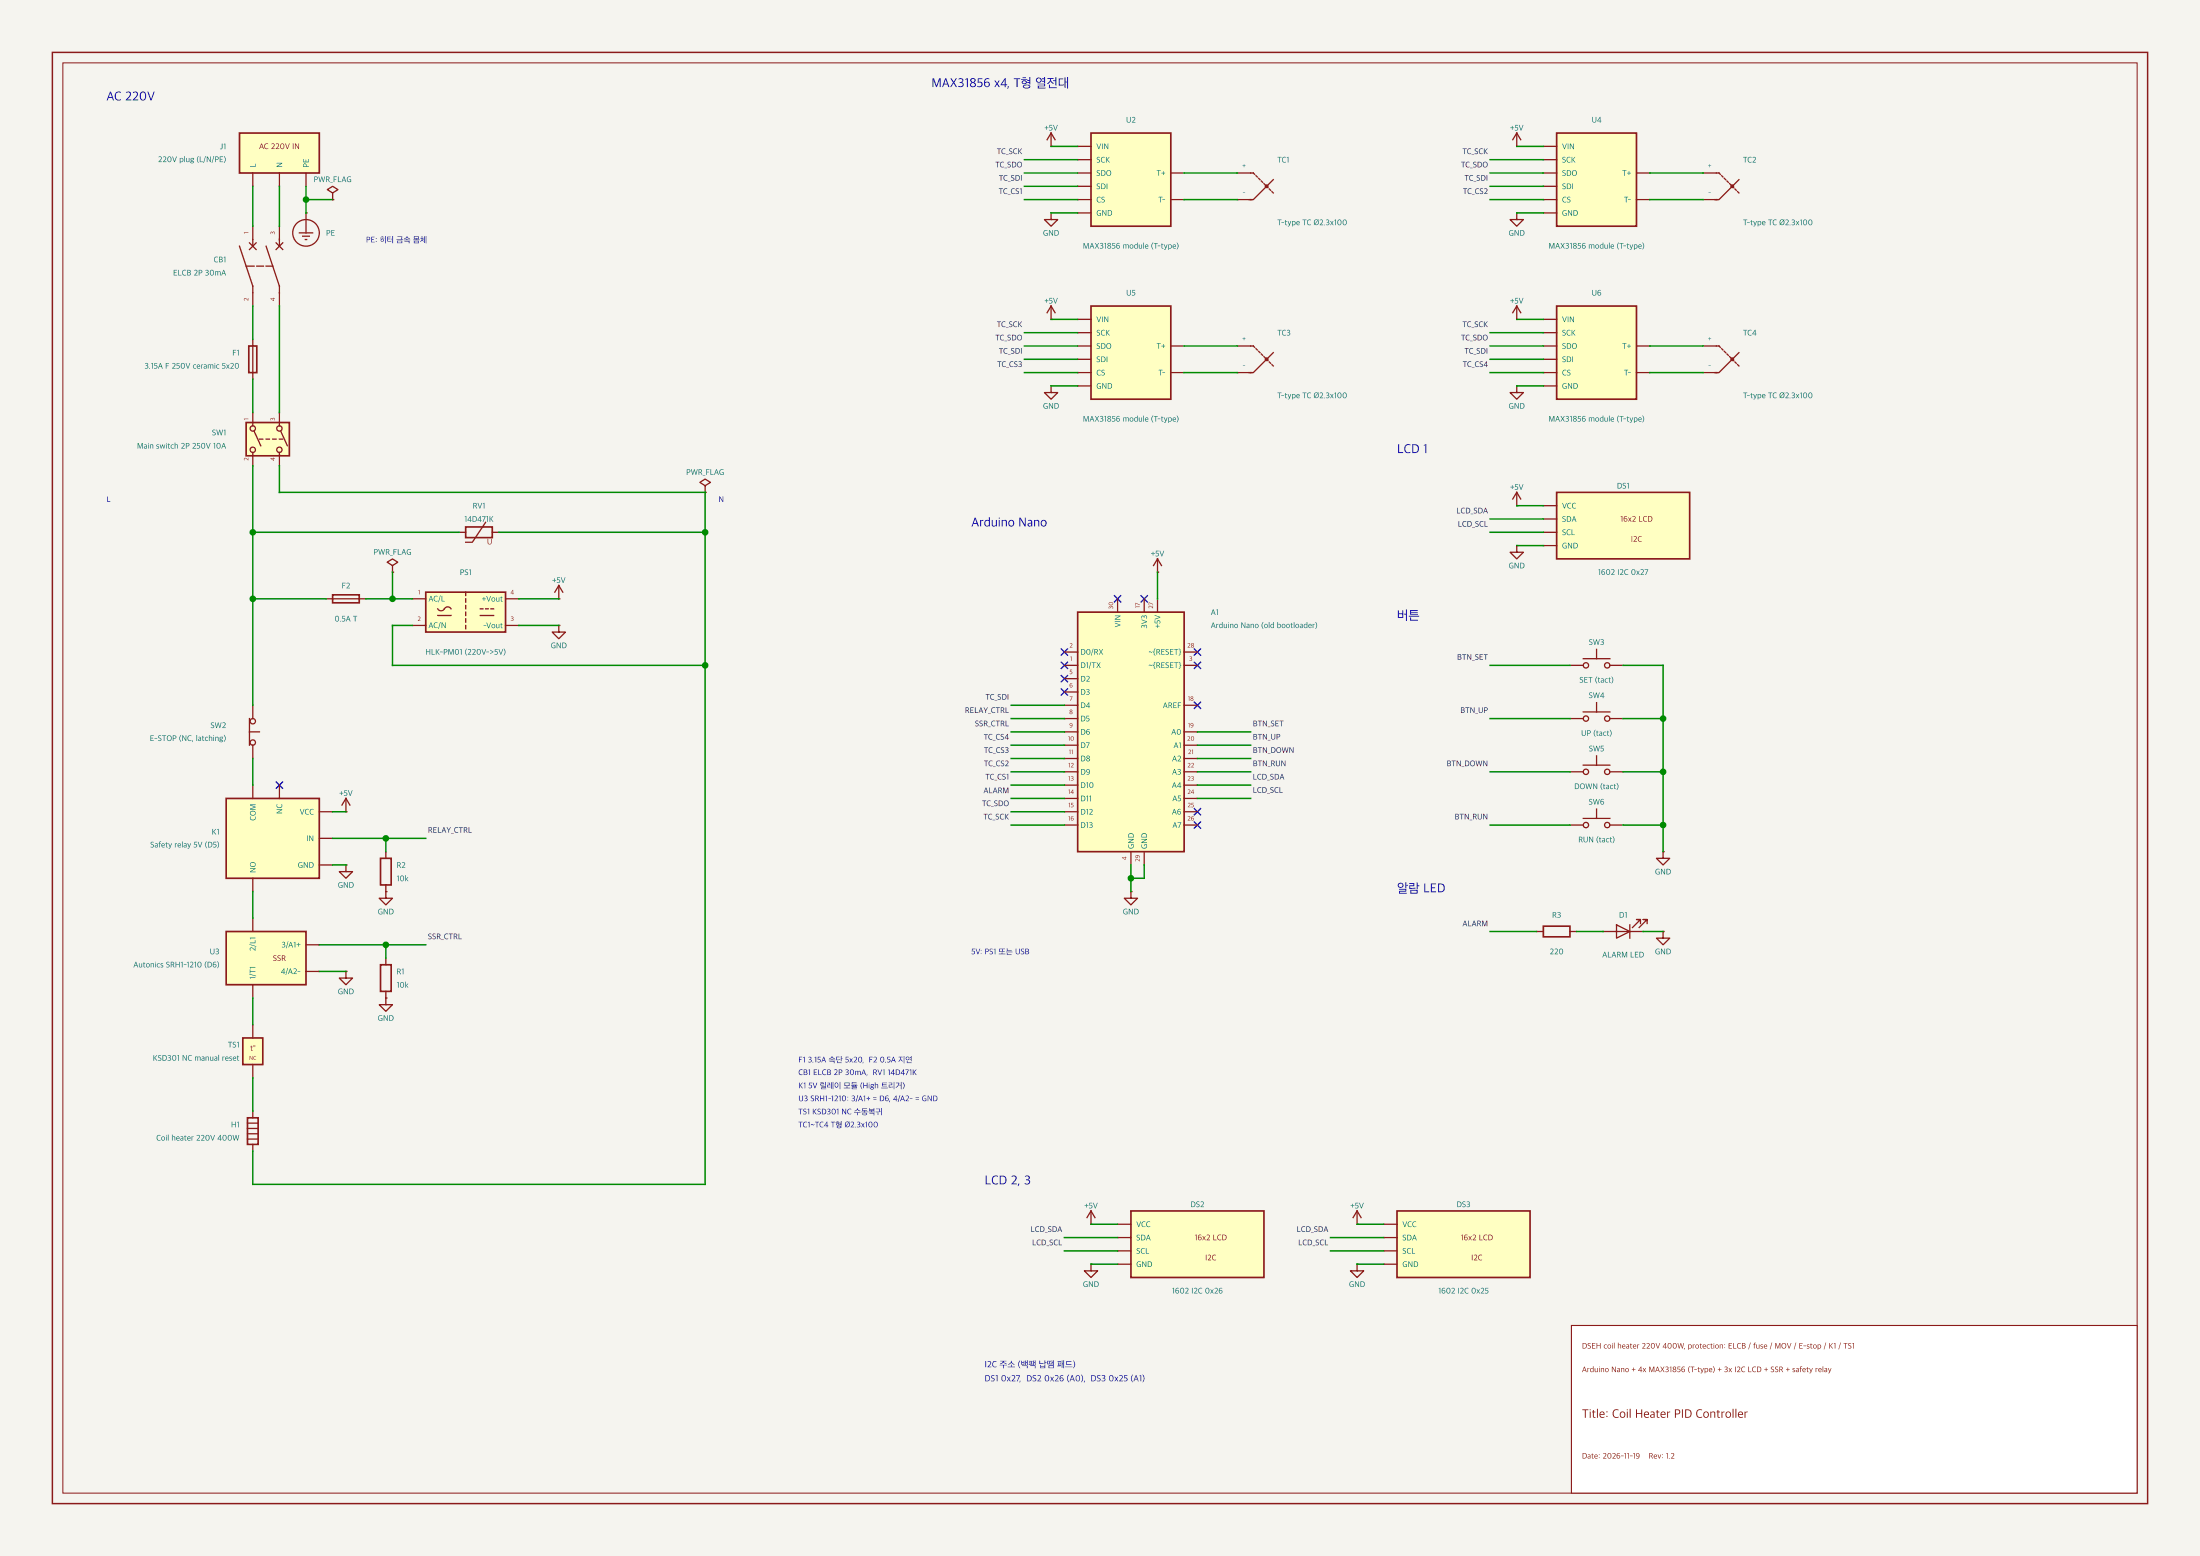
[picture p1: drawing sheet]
<svg xmlns="http://www.w3.org/2000/svg" width="420mm" height="297mm" viewBox="0 0 420 297" stroke-linecap="round" stroke-linejoin="round" font-family="sans-serif">
<path d="M0 0h420v297h-420z" fill="#f5f4ef"/>
<path d="M10 10h400v277h-400z" fill="none" stroke="#8b1a1a" stroke-width=".28"/>
<path d="M12 12h396v273h-396z" fill="none" stroke="#8b1a1a" stroke-width=".19"/>
<path d="M47 80.6h8.2v6.4h-8.2z" fill="#ffffc2" stroke="#8b1a1a" stroke-width=".32"/>
<path d="M72.6 163.8h2.1v5.1h-2.1z" fill="none" stroke="#8b1a1a" stroke-width=".32"/>
<g fill="#ffffc2" stroke="#8b1a1a" stroke-width=".32">
<path d="M45.7 25.4h15.3v7.6h-15.3z"/>
<path d="M297.2 94h25.4v12.7h-25.4z"/>
<path d="M205.7 116.8h20.4v45.8h-20.4z"/>
</g>
<path d="M88.9 100.6h5.1v2h-5.1z" fill="none" stroke="#8b1a1a" stroke-width=".32"/>
<path d="M43.2 152.4h17.8v15.2h-17.8z" fill="#ffffc2" stroke="#8b1a1a" stroke-width=".32"/>
<path d="M63.5 113.5h5.1v1.6h-5.1z" fill="none" stroke="#8b1a1a" stroke-width=".32"/>
<path d="M81.3 113h15.2v7.6h-15.2z" fill="#ffffc2" stroke="#8b1a1a" stroke-width=".32"/>
<path d="M47.2 213.4h2.1v5h-2.1z" fill="none" stroke="#8b1a1a" stroke-width=".32"/>
<path d="M43.2 177.8h15.2v10.2h-15.2z" fill="#ffffc2" stroke="#8b1a1a" stroke-width=".32"/>
<path d="M47.5 66h1.5v5.1h-1.5zM294.6 176.8h5.1v2h-5.1zM72.6 184.1h2.1v5.1h-2.1z" fill="none" stroke="#8b1a1a" stroke-width=".32"/>
<g fill="#ffffc2" stroke="#8b1a1a" stroke-width=".32">
<path d="M46.4 198.1h3.8v5.1h-3.8z"/>
<path d="M208.3 25.4h15.2v17.8h-15.2z"/>
<path d="M297.2 25.4h15.2v17.8h-15.2z"/>
<path d="M208.3 58.4h15.2v17.8h-15.2z"/>
<path d="M297.2 58.4h15.2v17.8h-15.2z"/>
<path d="M215.9 231.1h25.4v12.7h-25.4z"/>
<path d="M266.7 231.1h25.4v12.7h-25.4z"/>
</g>
<g fill="none" stroke="#0d0dc0" stroke-width=".25">
<path d="M212.8 113.7l1.2 1.2M214 113.7l-1.2 1.2M217.8 113.7l1.2 1.2M219 113.7l-1.2 1.2M202.6 131.5l1.2 1.2M202.6 126.4l1.2 1.2M202.6 128.9l1.2 1.2M202.6 123.9l1.2 1.2M203.8 131.5l-1.2 1.2M203.8 128.9l-1.2 1.2M203.8 126.4l-1.2 1.2M203.8 123.9l-1.2 1.2"/>
<path d="M228 123.9l1.2 1.2M228 126.4l1.2 1.2M228 134l1.2 1.2M229.2 123.9l-1.2 1.2M229.2 126.4l-1.2 1.2M229.2 134l-1.2 1.2M52.7 149.3l1.2 1.2M53.9 149.3l-1.2 1.2M228 156.9l1.2 1.2M228 154.3l1.2 1.2M229.2 156.9l-1.2 1.2M229.2 154.3l-1.2 1.2"/>
</g>
<g fill="none" stroke="#8b1a1a" stroke-width=".25">
<path d="M48.3 33v2.6M53.3 33v2.6M58.4 33v2.6M63.5 38.1h.1M63.5 36.8l1-.6-1-.6-1 .6 1 .6v1.3M200.7 27.9h.1M200.7 25.4l-.8 1.3M200.7 25.4l.7 1.3M200.7 25.4v2.5M205.7 27.9h2.6M205.7 30.5h2.6M205.7 33h2.6"/>
<path d="M205.7 35.6h2.6M205.7 38.1h2.6M223.5 33h2.6M223.5 38.1h2.6M236.2 33h3.1l.2 .3M236.2 38.1h2.8M239.8 33.5l.2 .3M240.3 34l.2 .3M240.8 34.5l.2 .3M241.3 35.1l.3 .2M241.8 35.6l.3 .2M242.3 36.1l.3 .2"/>
<path d="M242.8 36.6l.3 .2M243.1 34.3l-3.8 3.8h-.8M289.6 27.9h.1M289.6 25.4v2.5M289.6 25.4l-.8 1.3M289.6 25.4l.7 1.3M294.6 27.9h2.6M294.6 30.5h2.6M294.6 33h2.6M294.6 35.6h2.6M294.6 38.1h2.6M312.4 33h2.6"/>
<path d="M312.4 38.1h2.6M325.1 33h3.1l.2 .3M325.1 38.1h2.8M328.7 33.5l.2 .3M329.2 34l.2 .3M329.7 34.5l.2 .3M330.2 35.1l.3 .2M330.7 35.6l.3 .2M331.2 36.1l.3 .2M331.7 36.6l.3 .2M332 34.3l-3.8 3.8h-.8M45.7 47l2.6 7.6v3.8"/>
<path d="M47 50.8h1.5M47.6 46.4l1.3 1.2M48.3 43.2v3.8M48.9 46.4l-1.3 1.2M49 50.8h1.3M50.8 47l2.5 7.6v3.8M50.8 50.8h1.3M52.7 46.4l1.3 1.2M53.3 43.2v3.8M54 46.4l-1.3 1.2M57.1 44.4h2.6M57.8 45.1h1.3"/>
<path d="M58.3 45.7h.2M58.4 40.6h.1M58.4 40.6v3.8M200.7 40.6v1.3h1.2l-1.2 1.3-1.3-1.3h1.3M200.7 40.6h.1M200.7 58.4v2.6M200.7 58.4l-.8 1.3M200.7 58.4l.7 1.3M205.7 40.6h2.6M289.6 40.6v1.3h1.2l-1.2 1.3-1.3-1.3h1.3M289.6 40.6h.1M289.6 58.4v2.6"/>
<path d="M289.6 58.4l-.8 1.3M289.6 58.4l.7 1.3M294.6 40.6h2.6M48.3 64.8v7.6M48.3 78.7v2.6M53.3 78.7v2.6M200.7 73.7v1.2h1.2l-1.2 1.3-1.3-1.3h1.3M200.7 73.7h.1M200.7 61h.1M205.7 61h2.6M205.7 63.5h2.6M205.7 66h2.6"/>
<path d="M205.7 68.6h2.6M205.7 71.1h2.6M205.7 73.7h2.6M223.5 66h2.6M223.5 71.1h2.6M236.2 66h3.1l.2 .3M236.2 71.1h2.8M239.8 66.5l.2 .3M240.3 67.1l.2 .2M240.8 67.6l.2 .2M241.3 68.1l.3 .2M241.8 68.6l.3 .2"/>
<path d="M242.3 69.1l.3 .2M242.8 69.6l.3 .2M243.1 67.3l-3.8 3.8h-.8M289.6 73.7v1.2h1.2l-1.2 1.3-1.3-1.3h1.3M289.6 73.7h.1M289.6 61h.1M294.6 61h2.6M294.6 63.5h2.6M294.6 66h2.6M294.6 68.6h2.6M294.6 71.1h2.6M294.6 73.7h2.6"/>
<path d="M312.4 66h2.6M312.4 71.1h2.6M325.1 66h3.1l.2 .3M325.1 71.1h2.8M328.7 66.5l.2 .3M329.2 67.1l.2 .2M329.7 67.6l.2 .2M330.2 68.1l.3 .2M330.7 68.6l.3 .2M331.2 69.1l.3 .2M331.7 69.6l.3 .2M332 67.3l-3.8 3.8h-.8"/>
<path d="M48.3 86.4v2.5M48.5 82.3l1.3 2.8M49.5 83.8h.7M50.8 83.8h.6M52.1 83.8h.6M53.3 83.8h.7M53.3 86.4v2.5M53.6 82.3l1.3 2.8M92.7 99.7l-2.5 3.8h-1.3M134.6 94h.1M134.6 92.7l1-.6-1-.7-1 .7 1 .6v1.3M289.6 96.5h.1"/>
<path d="M289.6 94l-.8 1.2M289.6 94l.7 1.2M289.6 94v2.5M294.6 96.5h2.6M294.6 99.1h2.6M62.2 114.3h7.6M74.9 109.2h.1M74.9 107.9l1-.6-1-.6-1 .6 1 .6v1.3M78.7 114.3h2.6M78.7 119.4h2.6M83.6 116.2a.82 .82 0 0 0 .8 .4 .82 .82 0 0 0 .6-.6 .73 .73 0 0 1 1.1 .2M83.6 117.5h2.5"/>
<path d="M87.6 101.6h1.3M88.9 113v.7M88.9 114.3v.6M88.9 115.6v.6M88.9 116.8v.7M88.9 118.1v.6M88.9 119.4v.6M91.7 117.5h2.5M91.7 116.2h.5M92.7 116.2h.5M93.7 116.2h.5M94 101.6h1.2"/>
<path d="M96.5 114.3h2.6M96.5 119.4h2.6M106.7 114.3h.1M106.7 119.4v1.2h1.2l-1.2 1.3-1.3-1.3h1.3M106.7 119.4h.1M106.7 111.8l-.8 1.2M106.7 111.8l.7 1.2M106.7 111.8v2.5M213.4 114.3v2.5M218.4 114.3v2.5M221 109.2h.1M221 106.7l-.8 1.2"/>
<path d="M221 106.7l.7 1.2M221 106.7v2.5M221 114.3v2.5M289.6 104.1v1.3h1.2l-1.2 1.3-1.3-1.3h1.3M289.6 104.1h.1M294.6 101.6h2.6M294.6 104.1h2.6M47.6 137.2v5M47.6 139.7h1.9M48.3 134.6v2.6M203.2 137.2h2.5M203.2 127h2.5"/>
<path d="M203.2 139.7h2.5M203.2 124.5h2.5M203.2 129.5h2.5M203.2 132.1h2.5M203.2 134.6h2.5M226.1 127h2.5M226.1 139.7h2.5M226.1 124.5h2.5M226.1 134.6h2.5M299.7 137.2h2.6M299.7 127h2.6M302.3 135.9h5"/>
<path d="M302.3 125.7h5M304.8 124v1.7M304.8 134.1v1.8M307.3 137.2h2.6M307.3 127h2.6M48.3 142.2v2.6M48.3 149.9v2.5M53.3 149.9v2.5M61 154.9h2.5M66 154.9h.1M66 152.4l-.7 1.3M66 152.4l.8 1.3"/>
<path d="M66 152.4v2.5M203.2 147.3h2.5M203.2 157.5h2.5M203.2 142.2h2.5M203.2 144.8h2.5M203.2 149.9h2.5M203.2 152.4h2.5M203.2 154.9h2.5M226.1 147.3h2.5M226.1 157.5h2.5M226.1 142.2h2.5M226.1 144.8h2.5"/>
<path d="M226.1 149.9h2.5M226.1 152.4h2.5M226.1 154.9h2.5M299.7 147.3h2.6M299.7 157.5h2.6M302.3 146h5M302.3 156.2h5M304.8 144.3v1.7M304.8 154.4v1.8M307.3 147.3h2.6M307.3 157.5h2.6M48.3 167.6v2.6"/>
<path d="M48.3 175.3v2.5M61 160h2.5M61 165.1h2.5M66 165.1v1.3h1.3l-1.3 1.2-1.2-1.2h1.2M66 165.1h.1M73.7 170.2v1.2h1.2l-1.2 1.3-1.3-1.3h1.3M73.7 170.2h.1M73.7 162.6v1.2M73.7 168.9v1.3M215.9 170.2v1.2h1.3l-1.3 1.3-1.3-1.3h1.3M215.9 170.2h.1M215.9 162.6v2.5"/>
<path d="M218.4 162.6v2.5M293.4 177.8h1.2M299.7 177.8h1.3M306.1 177.8h7.6M308.6 176.5l2.5 1.3-2.5 1.3zM311.1 176.5v2.6M313.2 176.3v-.8h-.8h.8l-1.5 1.5M314.5 176.3v-.8h-.8h.8l-1.6 1.5M317.5 162.6v1.2h1.3l-1.3 1.3-1.3-1.3h1.3M317.5 162.6h.1M317.5 177.8v1.3h1.3l-1.3 1.2-1.3-1.2h1.3M317.5 177.8h.1"/>
<path d="M48.3 188v2.5M48.3 195.6v2.5M58.4 180.3h2.6M58.4 185.4h2.6M66 185.4v1.3h1.3l-1.3 1.3-1.2-1.3h1.2M66 185.4h.1M73.7 190.5v1.3h1.2l-1.2 1.2-1.3-1.2h1.3M73.7 190.5h.1M73.7 182.9v1.2M73.7 189.2v1.3M47.2 214.4h2.1M47.2 215.4h2.1"/>
<path d="M47.2 216.4h2.1M47.2 217.4h2.1M48.3 203.2v2.5M48.3 212.1v1.3M48.3 218.4v1.3M208.3 233.7h.1M208.3 231.1l-.8 1.3M208.3 231.1l.7 1.3M208.3 231.1v2.6M213.4 233.7h2.5M213.4 236.2h2.5M213.4 238.8h2.5"/>
<path d="M259.1 233.7h.1M259.1 231.1l-.8 1.3M259.1 231.1l.7 1.3M259.1 231.1v2.6M264.2 233.7h2.5M264.2 236.2h2.5M264.2 238.8h2.5M208.3 241.3v1.3h1.2l-1.2 1.2-1.3-1.2h1.3M208.3 241.3h.1M213.4 241.3h2.5M259.1 241.3v1.3h1.2l-1.2 1.2-1.3-1.2h1.3M259.1 241.3h.1"/>
<path d="M264.2 241.3h2.5"/>
<circle cx="58.4" cy="44.4" r="2.54"/>
<circle cx="48.3" cy="85.9" r=".51"/>
<circle cx="48.3" cy="81.8" r=".51"/>
<circle cx="53.3" cy="85.9" r=".51"/>
<circle cx="53.3" cy="81.8" r=".51"/>
<circle cx="48.3" cy="137.7" r=".51"/>
<circle cx="302.8" cy="127" r=".51"/>
<circle cx="302.8" cy="137.2" r=".51"/>
<circle cx="306.8" cy="127" r=".51"/>
<circle cx="306.8" cy="137.2" r=".51"/>
<circle cx="48.3" cy="141.7" r=".51"/>
<circle cx="302.8" cy="147.3" r=".51"/>
<circle cx="302.8" cy="157.5" r=".51"/>
<circle cx="306.8" cy="147.3" r=".51"/>
<circle cx="306.8" cy="157.5" r=".51"/>
</g>
<g fill="#8b1a1a" stroke="#8b1a1a" stroke-width=".25">
<circle cx="241.8" cy="35.6" r=".25"/>
<circle cx="330.7" cy="35.6" r=".25"/>
<circle cx="241.8" cy="68.6" r=".25"/>
<circle cx="330.7" cy="68.6" r=".25"/>
</g>
<g fill="none" stroke="#008a00" stroke-width=".28">
<path d="M48.3 35.6v7.6M53.3 35.6v7.6M58.4 35.6v5M58.4 38.1h5.1M195.6 38.1h10.1M195.6 30.5h10.1M195.6 33h10.1M195.6 35.6h10.1M200.7 27.9h5M226.1 38.1h10.1M226.1 33h10.1M284.5 38.1h10.1"/>
<path d="M284.5 30.5h10.1M284.5 33h10.1M284.5 35.6h10.1M289.6 27.9h5M315 38.1h10.1M315 33h10.1M48.3 58.4v6.4M53.3 58.4v20.3M200.7 40.6h5M289.6 40.6h5M48.3 72.4v6.3M195.6 63.5h10.1"/>
<path d="M195.6 66h10.1M195.6 71.1h10.1M195.6 68.6h10.1M200.7 73.7h5M200.7 61h5M226.1 66h10.1M226.1 71.1h10.1M284.5 63.5h10.1M284.5 66h10.1M284.5 71.1h10.1M284.5 68.6h10.1M289.6 73.7h5"/>
<path d="M289.6 61h5M315 66h10.1M315 71.1h10.1M48.3 88.9v45.7M53.3 88.9v5.1h81.3v132.1h-86.3v-6.4M284.5 99.1h10.1M289.6 96.5h5M48.3 114.3h13.9M48.3 101.6h39.3M69.8 114.3h8.9M74.9 109.2v5.1M78.7 119.4h-3.8v7.6h59.7"/>
<path d="M95.2 101.6h39.4M99.1 119.4h7.6M99.1 114.3h7.6M221 109.2v5.1M284.5 101.6h10.1M289.6 104.1h5M193 137.2h10.2M193 134.6h10.2M193 139.7h10.2M228.6 139.7h10.2M284.5 137.2h15.2M284.5 127h15.2"/>
<path d="M309.9 127h7.6v35.6M309.9 137.2h7.6M48.3 144.8v5.1M63.5 154.9h2.5M193 144.8h10.2M193 152.4h10.2M193 157.5h10.2M193 154.9h10.2M193 149.9h10.2M193 142.2h10.2M193 147.3h10.2M228.6 144.8h10.2"/>
<path d="M228.6 152.4h10.2M228.6 149.9h10.2M228.6 142.2h10.2M228.6 147.3h10.2M284.5 157.5h15.2M284.5 147.3h15.2M309.9 157.5h7.6M309.9 147.3h7.6M48.3 170.2v5.1M63.5 160h17.8M63.5 165.1h2.5M73.7 160v2.6"/>
<path d="M215.9 165.1v5.1M218.4 165.1v2.5h-2.5M284.5 177.8h8.9M301 177.8h5.1M313.7 177.8h3.8M48.3 190.5v5.1M61 180.3h20.3M61 185.4h5M73.7 180.3v2.6M48.3 205.7v6.4M203.2 238.8h10.2M203.2 236.2h10.2"/>
<path d="M208.3 233.7h5.1M254 238.8h10.2M254 236.2h10.2M259.1 233.7h5.1M208.3 241.3h5.1M259.1 241.3h5.1"/>
</g>
<g fill="#008a00" stroke="#008a00" stroke-width=".35">
<circle cx="134.6" cy="127" r=".45"/>
<circle cx="58.4" cy="38.1" r=".45"/>
<circle cx="317.5" cy="137.2" r=".45"/>
<circle cx="134.6" cy="101.6" r=".45"/>
<circle cx="74.9" cy="114.3" r=".45"/>
<circle cx="317.5" cy="147.3" r=".45"/>
<circle cx="73.7" cy="180.3" r=".45"/>
<circle cx="48.3" cy="114.3" r=".45"/>
<circle cx="317.5" cy="157.5" r=".45"/>
<circle cx="215.9" cy="167.6" r=".45"/>
<circle cx="48.3" cy="101.6" r=".45"/>
<circle cx="73.7" cy="160" r=".45"/>
</g>
<path d="M300 253h108v32h-108z" fill="#fff" stroke="#8b1a1a" stroke-width=".21"/>
<g font-size="2.5" fill="#0d0dc0">
<text x="177.8" y="16.7">MAX31856 x4, T형 열전대</text>
<text x="20.3" y="19.3">AC 220V</text>
<text x="266.7" y="86.6">LCD 1</text>
<text x="185.4" y="100.6">Arduino Nano</text>
<text x="266.7" y="118.3">버튼</text>
<text x="266.7" y="170.4">알람 LED</text>
<text x="188" y="226.2">LCD 2, 3</text>
</g>
<text font-size="2.4" fill="#8b1a1a" x="302" y="270.7">Title: Coil Heater PID Controller</text>
<g font-size="1.8" fill="#0d0dc0">
<text x="188" y="261">I2C 주소 (백팩 납땜 패드)</text>
<text x="188" y="263.7">DS1 0x27, DS2 0x26 (A0), DS3 0x25 (A1)</text>
</g>
<g font-size="1.6" fill="#006e6e">
<text x="215" y="23.5">U2</text>
<text x="303.8" y="23.5">U4</text>
<text x="41.9" y="28.5">J1</text>
<text x="199.4" y="25">+5V</text>
<text x="209.3" y="28.5">VIN</text>
<text x="288.3" y="25">+5V</text>
<text x="298.2" y="28.5">VIN</text>
<text x="30.1" y="31">220V plug (L/N/PE)</text>
<text x="48.9" y="32" transform="rotate(-90 48.9 32)">L</text>
<text x="53.9" y="32" transform="rotate(-90 53.9 32)">N</text>
<text x="59" y="32" transform="rotate(-90 59 32)">PE</text>
<text x="59.9" y="34.8">PWR_FLAG</text>
<text x="209.3" y="31.1">SCK</text>
<text x="209.3" y="33.6">SDO</text>
<text x="220.8" y="33.6">T+</text>
<text x="243.8" y="31.1">TC1</text>
<text x="298.2" y="31.1">SCK</text>
<text x="298.2" y="33.6">SDO</text>
<text x="309.7" y="33.6">T+</text>
<text x="332.7" y="31.1">TC2</text>
<text x="209.3" y="36.2">SDI</text>
<text x="209.3" y="38.7">CS</text>
<text x="209.3" y="41.2">GND</text>
<text x="221.1" y="38.7">T-</text>
<text x="298.2" y="36.2">SDI</text>
<text x="298.2" y="38.7">CS</text>
<text x="298.2" y="41.2">GND</text>
<text x="310" y="38.7">T-</text>
<text x="62.2" y="45">PE</text>
<text x="199.1" y="45.1">GND</text>
<text x="206.7" y="47.5">MAX31856 module (T-type)</text>
<text x="243.8" y="43">T-type TC Ø2.3x100</text>
<text x="288" y="45.1">GND</text>
<text x="295.6" y="47.5">MAX31856 module (T-type)</text>
<text x="332.7" y="43">T-type TC Ø2.3x100</text>
<text x="33" y="52.6">ELCB 2P 30mA</text>
<text x="40.8" y="50.1">CB1</text>
<text x="199.4" y="58">+5V</text>
<text x="215" y="56.5">U5</text>
<text x="288.3" y="58">+5V</text>
<text x="303.8" y="56.5">U6</text>
<text x="209.3" y="61.6">VIN</text>
<text x="209.3" y="64.1">SCK</text>
<text x="243.8" y="64.1">TC3</text>
<text x="298.2" y="61.6">VIN</text>
<text x="298.2" y="64.1">SCK</text>
<text x="332.7" y="64.1">TC4</text>
<text x="27.6" y="70.4">3.15A F 250V ceramic 5x20</text>
<text x="44.3" y="67.9">F1</text>
<text x="209.3" y="66.6">SDO</text>
<text x="209.3" y="69.2">SDI</text>
<text x="209.3" y="71.7">CS</text>
<text x="220.8" y="66.6">T+</text>
<text x="221.1" y="71.7">T-</text>
<text x="298.2" y="66.6">SDO</text>
<text x="298.2" y="69.2">SDI</text>
<text x="298.2" y="71.7">CS</text>
<text x="309.7" y="66.6">T+</text>
<text x="310" y="71.7">T-</text>
<text x="209.3" y="74.3">GND</text>
<text x="243.8" y="76.1">T-type TC Ø2.3x100</text>
<text x="298.2" y="74.3">GND</text>
<text x="332.7" y="76.1">T-type TC Ø2.3x100</text>
<text x="40.5" y="83.2">SW1</text>
<text x="199.1" y="78.1">GND</text>
<text x="206.7" y="80.5">MAX31856 module (T-type)</text>
<text x="288" y="78.1">GND</text>
<text x="295.6" y="80.5">MAX31856 module (T-type)</text>
<text x="26.1" y="85.7">Main switch 2P 250V 10A</text>
<text x="131" y="90.7">PWR_FLAG</text>
<text x="288.3" y="93.6">+5V</text>
<text x="308.7" y="93.3">DS1</text>
<text x="88.6" y="99.7">14D471K</text>
<text x="90.2" y="97.1">RV1</text>
<text x="298.2" y="97.1">VCC</text>
<text x="298.2" y="99.7">SDA</text>
<text x="71.3" y="105.9">PWR_FLAG</text>
<text x="219.7" y="106.3">+5V</text>
<text x="298.2" y="102.2">SCL</text>
<text x="298.2" y="104.7">GND</text>
<text x="65.2" y="112.4">F2</text>
<text x="87.8" y="109.8">PS1</text>
<text x="105.4" y="111.3">+5V</text>
<text x="288" y="108.6">GND</text>
<text x="305.1" y="109.8">1602 I2C 0x27</text>
<text x="63.8" y="118.7">0.5A T</text>
<text x="81.8" y="114.9">AC/L</text>
<text x="81.8" y="119.9">AC/N</text>
<text x="91.9" y="114.9">+Vout</text>
<text x="92.2" y="120">-Vout</text>
<text x="214" y="119.8" transform="rotate(-90 214 119.8)">VIN</text>
<text x="219" y="120" transform="rotate(-90 219 120)">3V3</text>
<text x="221.6" y="120" transform="rotate(-90 221.6 120)">+5V</text>
<text x="231.1" y="117.4">A1</text>
<text x="231.1" y="119.9">Arduino Nano (old bootloader)</text>
<text x="81.2" y="125">HLK-PM01 (220V-&gt;5V)</text>
<text x="105.1" y="123.8">GND</text>
<text x="206.2" y="125">D0/RX</text>
<text x="219.2" y="125">~{RESET}</text>
<text x="303.3" y="123.2">SW3</text>
<text x="206.2" y="127.6">D1/TX</text>
<text x="206.2" y="130.1">D2</text>
<text x="219.2" y="127.6">~{RESET}</text>
<text x="301.5" y="130.4">SET (tact)</text>
<text x="206.2" y="132.7">D3</text>
<text x="206.2" y="135.2">D4</text>
<text x="206.2" y="137.8">D5</text>
<text x="222" y="135.2">AREF</text>
<text x="303.3" y="133.3">SW4</text>
<text x="28.6" y="141.5">E-STOP (NC, latching)</text>
<text x="40.2" y="139">SW2</text>
<text x="206.2" y="140.3">D6</text>
<text x="206.2" y="142.8">D7</text>
<text x="223.6" y="140.3">A0</text>
<text x="224" y="142.8">A1</text>
<text x="301.8" y="140.5">UP (tact)</text>
<text x="303.3" y="143.5">SW5</text>
<text x="206.2" y="145.4">D8</text>
<text x="206.2" y="147.9">D9</text>
<text x="223.7" y="145.4">A2</text>
<text x="223.7" y="147.9">A3</text>
<text x="53.9" y="155.4" transform="rotate(-90 53.9 155.4)">NC</text>
<text x="57.2" y="155.5">VCC</text>
<text x="64.7" y="152">+5V</text>
<text x="206.2" y="150.5">D10</text>
<text x="206.2" y="153">D11</text>
<text x="206.2" y="155.5">D12</text>
<text x="223.7" y="150.5">A4</text>
<text x="223.7" y="155.5">A6</text>
<text x="223.8" y="153">A5</text>
<text x="300.5" y="150.7">DOWN (tact)</text>
<text x="303.3" y="153.6">SW6</text>
<text x="28.7" y="161.8">Safety relay 5V (D5)</text>
<text x="40.4" y="159.4">K1</text>
<text x="48.9" y="156.7" transform="rotate(-90 48.9 156.7)">COM</text>
<text x="58.5" y="160.6">IN</text>
<text x="206.2" y="158.1">D13</text>
<text x="223.8" y="158.1">A7</text>
<text x="301.3" y="160.8">RUN (tact)</text>
<text x="48.9" y="166.6" transform="rotate(-90 48.9 166.6)">NO</text>
<text x="56.9" y="165.7">GND</text>
<text x="75.7" y="165.7">R2</text>
<text x="216.5" y="162.1" transform="rotate(-90 216.5 162.1)">GND</text>
<text x="219" y="162.1" transform="rotate(-90 219 162.1)">GND</text>
<text x="316" y="167">GND</text>
<text x="64.5" y="169.5">GND</text>
<text x="75.7" y="168.3">10k</text>
<text x="72.1" y="174.6">GND</text>
<text x="214.4" y="174.6">GND</text>
<text x="296.3" y="175.2">R3</text>
<text x="309.1" y="175.2">D1</text>
<text x="25.5" y="184.7">Autonics SRH1-1210 (D6)</text>
<text x="40" y="182.2">U3</text>
<text x="48.8" y="181.6" transform="rotate(-90 48.8 181.6)">2/L1</text>
<text x="53.6" y="186">4/A2-</text>
<text x="53.7" y="180.9">3/A1+</text>
<text x="295.8" y="182.2">220</text>
<text x="305.9" y="182.8">ALARM LED</text>
<text x="316" y="182.2">GND</text>
<text x="48.8" y="186.9" transform="rotate(-90 48.8 186.9)">1/T1</text>
<text x="64.5" y="189.8">GND</text>
<text x="75.7" y="186">R1</text>
<text x="75.7" y="188.6">10k</text>
<text x="72.1" y="194.9">GND</text>
<text x="29.2" y="202.5">KSD301 NC manual reset</text>
<text x="43.5" y="200">TS1</text>
<text x="44.1" y="215.2">H1</text>
<text x="29.8" y="217.8">Coil heater 220V 400W</text>
<text x="207" y="230.7">+5V</text>
<text x="227.3" y="230.5">DS2</text>
<text x="257.8" y="230.7">+5V</text>
<text x="278.1" y="230.5">DS3</text>
<text x="216.9" y="234.3">VCC</text>
<text x="216.9" y="236.8">SDA</text>
<text x="216.9" y="239.4">SCL</text>
<text x="267.7" y="234.3">VCC</text>
<text x="267.7" y="236.8">SDA</text>
<text x="267.7" y="239.4">SCL</text>
<text x="206.7" y="245.7">GND</text>
<text x="216.9" y="241.9">GND</text>
<text x="257.5" y="245.7">GND</text>
<text x="267.7" y="241.9">GND</text>
<text x="223.7" y="247">1602 I2C 0x26</text>
<text x="274.6" y="247">1602 I2C 0x25</text>
</g>
<g font-size="1.6" fill="#8b1a1a">
<text x="49.4" y="28.5">AC 220V IN</text>
<text x="309.3" y="99.6">16x2 LCD</text>
<text x="93" y="104">U</text>
<text x="311.3" y="103.5">I2C</text>
<text x="52.1" y="183.5">SSR</text>
<text x="47.7" y="200.6">t°</text>
<text x="228" y="236.8">16x2 LCD</text>
<text x="278.8" y="236.8">16x2 LCD</text>
<text x="230.1" y="240.6">I2C</text>
<text x="280.9" y="240.6">I2C</text>
<text x="302" y="257.5">DSEH coil heater 220V 400W, protection: ELCB / fuse / MOV / E-stop / K1 / TS1</text>
<text x="302" y="262">Arduino Nano + 4x MAX31856 (T-type) + 3x I2C LCD + SSR + safety relay</text>
<text x="302" y="278.5">Date: 2026-11-19</text>
<text x="314.7" y="278.5">Rev: 1.2</text>
</g>
<g font-size="1.6" fill="#2a2a2a">
<text x="190.3" y="29.5">TC_SCK</text>
<text x="279.2" y="29.5">TC_SCK</text>
<text x="190" y="32">TC_SDO</text>
<text x="190.7" y="34.6">TC_SDI</text>
<text x="278.9" y="32">TC_SDO</text>
<text x="279.6" y="34.6">TC_SDI</text>
<text x="190.6" y="37.1">TC_CS1</text>
<text x="279.3" y="37.1">TC_CS2</text>
<text x="190" y="65">TC_SDO</text>
<text x="190.3" y="62.5">TC_SCK</text>
<text x="278.9" y="65">TC_SDO</text>
<text x="279.2" y="62.5">TC_SCK</text>
<text x="190.4" y="70.1">TC_CS3</text>
<text x="190.7" y="67.6">TC_SDI</text>
<text x="279.2" y="70.1">TC_CS4</text>
<text x="279.6" y="67.6">TC_SDI</text>
<text x="278" y="98.1">LCD_SDA</text>
<text x="278.3" y="100.6">LCD_SCL</text>
<text x="278.2" y="126">BTN_SET</text>
<text x="184.2" y="136.2">RELAY_CTRL</text>
<text x="188.1" y="133.6">TC_SDI</text>
<text x="278.8" y="136.1">BTN_UP</text>
<text x="186.1" y="138.7">SSR_CTRL</text>
<text x="187.8" y="141.2">TC_CS4</text>
<text x="187.8" y="143.8">TC_CS3</text>
<text x="239.2" y="143.8">BTN_DOWN</text>
<text x="239.2" y="138.7">BTN_SET</text>
<text x="239.2" y="141.2">BTN_UP</text>
<text x="187.8" y="146.3">TC_CS2</text>
<text x="188.1" y="148.9">TC_CS1</text>
<text x="239.2" y="148.9">LCD_SDA</text>
<text x="239.2" y="146.3">BTN_RUN</text>
<text x="276.2" y="146.3">BTN_DOWN</text>
<text x="187.5" y="153.9">TC_SDO</text>
<text x="187.7" y="151.5">ALARM</text>
<text x="239.2" y="151.4">LCD_SCL</text>
<text x="81.7" y="159">RELAY_CTRL</text>
<text x="187.7" y="156.5">TC_SCK</text>
<text x="277.7" y="156.5">BTN_RUN</text>
<text x="81.7" y="179.3">SSR_CTRL</text>
<text x="279.2" y="176.9">ALARM</text>
<text x="196.7" y="235.2">LCD_SDA</text>
<text x="197" y="237.8">LCD_SCL</text>
<text x="247.5" y="235.2">LCD_SDA</text>
<text x="247.8" y="237.8">LCD_SCL</text>
</g>
<g font-size="1.6" fill="#0d0dc0">
<text x="69.8" y="46.3">PE: 히터 금속 몸체</text>
<text x="20.3" y="95.9">L</text>
<text x="137.2" y="95.9">N</text>
<text x="185.4" y="182.2">5V: PS1 또는 USB</text>
<text x="152.4" y="202.8">F1 3.15A 속단 5x20, F2 0.5A 지연</text>
<text x="152.4" y="205.3">CB1 ELCB 2P 30mA, RV1 14D471K</text>
<text x="152.4" y="207.8">K1 5V 릴레이 모듈 (High 트리거)</text>
<text x="152.4" y="210.3">U3 SRH1-1210: 3/A1+ = D6, 4/A2- = GND</text>
<text x="152.4" y="212.8">TS1 KSD301 NC 수동복귀</text>
<text x="152.4" y="215.2">TC1~TC4 T형 Ø2.3x100</text>
</g>
<g font-size="1.2" fill="#006e6e">
<text x="237.2" y="32.1">+</text>
<text x="326.1" y="32.1">+</text>
<text x="237.2" y="37.2">-</text>
<text x="326.1" y="37.2">-</text>
<text x="237.2" y="65.1">+</text>
<text x="326.1" y="65.1">+</text>
<text x="237.2" y="70.2">-</text>
<text x="326.1" y="70.2">-</text>
</g>
<g font-size="1.2" fill="#8b1a1a">
<text x="47.5" y="44.7" transform="rotate(-90 47.5 44.7)">1</text>
<text x="52.5" y="44.8" transform="rotate(-90 52.5 44.8)">3</text>
<text x="47.5" y="57.5" transform="rotate(-90 47.5 57.5)">2</text>
<text x="52.5" y="57.5" transform="rotate(-90 52.5 57.5)">4</text>
<text x="47.5" y="80.2" transform="rotate(-90 47.5 80.2)">1</text>
<text x="52.5" y="80.3" transform="rotate(-90 52.5 80.3)">3</text>
<text x="47.5" y="88" transform="rotate(-90 47.5 88)">2</text>
<text x="52.5" y="88" transform="rotate(-90 52.5 88)">4</text>
<text x="79.8" y="113.5">1</text>
<text x="97.4" y="113.5">4</text>
<text x="79.7" y="118.6">2</text>
<text x="97.5" y="118.6">3</text>
<text x="212.6" y="116.3" transform="rotate(-90 212.6 116.3)">30</text>
<text x="217.6" y="116.1" transform="rotate(-90 217.6 116.1)">17</text>
<text x="220.2" y="116.2" transform="rotate(-90 220.2 116.2)">27</text>
<text x="204.1" y="123.7">2</text>
<text x="226.6" y="123.7">28</text>
<text x="204.1" y="131.3">6</text>
<text x="204.2" y="128.7">5</text>
<text x="204.2" y="126.2">1</text>
<text x="227" y="126.2">3</text>
<text x="204.1" y="136.4">8</text>
<text x="204.2" y="133.8">7</text>
<text x="226.7" y="133.8">18</text>
<text x="203.9" y="141.4">10</text>
<text x="204" y="144">11</text>
<text x="204.1" y="138.9">9</text>
<text x="226.6" y="141.4">20</text>
<text x="226.8" y="138.9">19</text>
<text x="226.8" y="144">21</text>
<text x="203.9" y="149.1">13</text>
<text x="203.9" y="146.5">12</text>
<text x="226.7" y="149.1">23</text>
<text x="226.7" y="146.5">22</text>
<text x="203.9" y="151.6">14</text>
<text x="203.9" y="154.1">15</text>
<text x="226.7" y="151.6">24</text>
<text x="226.7" y="154.1">25</text>
<text x="203.9" y="156.7">16</text>
<text x="226.7" y="156.7">26</text>
<text x="215.1" y="164.2" transform="rotate(-90 215.1 164.2)">4</text>
<text x="217.6" y="164.5" transform="rotate(-90 217.6 164.5)">29</text>
</g>
<text font-size="1.1" fill="#8b1a1a" x="47.6" y="202.4">NC</text>
</svg>
